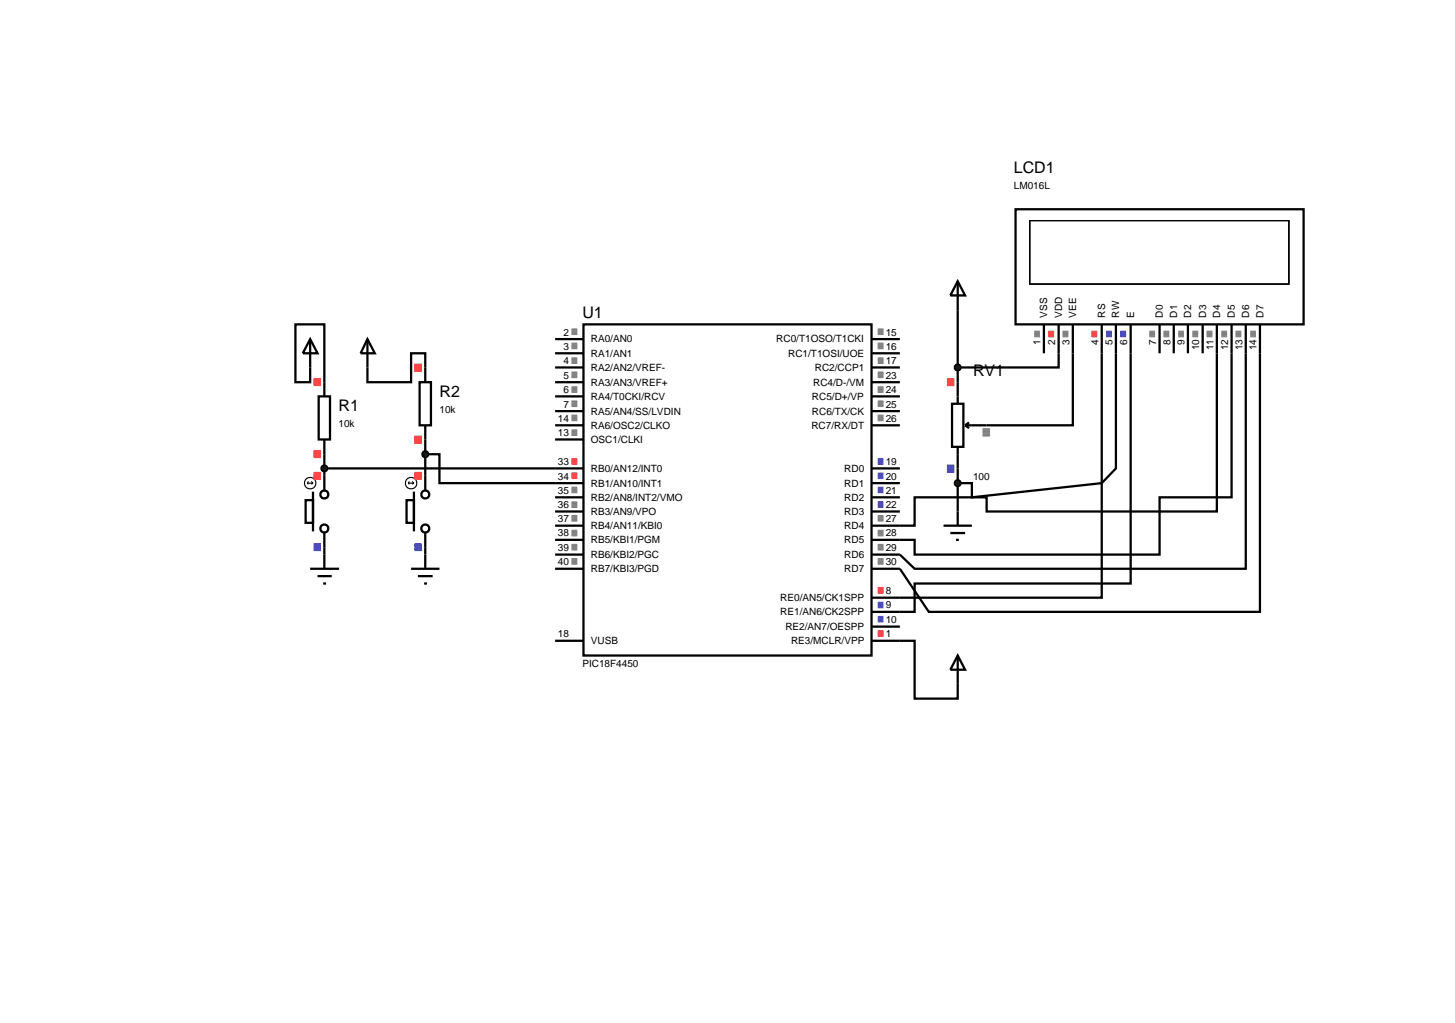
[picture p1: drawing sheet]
<svg xmlns="http://www.w3.org/2000/svg" width="257mm" height="180mm" viewBox="0 0 257 180" stroke-linecap="round" stroke-linejoin="round" font-family="sans-serif">
<g fill="none" stroke="#000" stroke-width=".4">
<path d="M179.1 36.9h50.8v20.3h-50.8zM97.9 59.8h5M102.9 57.2h50.8v58.4h-50.8zM153.7 59.8h5M168.9 49.6l1.3 2.5h-2.6zM168.9 49.6v21.6M184.1 57.2v5.1M186.7 57.2v7.6h-17.8M189.2 57.2v17.8h-19M194.3 57.2v48.2h-40.6M196.8 57.2v25.4l-2.5 2.6-22.9 2.5v-2.5h-2.5M199.4 57.2v45.7h-38.1v5h-7.6"/>
<path d="M204.5 57.2v5.1M207 57.2v5.1M209.5 57.2v5.1M212.1 57.2v5.1M214.6 57.2v33h-40.6v-2.5h-12.7v5h-7.6M217.2 57.2v30.5h-12.7v10.1h-43.2v-2.6h-7.6M219.7 57.2v43.1h-58.4l-2.6-2.5h-5M222.2 57.2v50.7h-58.4l-5.1-7.6h-5M54.7 64.8v2.6h-2.6v-10.2h5.1v12.7M56.2 69.9h2v7.6h-2zM57.2 77.5v8.9M64.8 64.8v2.6h7.7v-5.1h2.5v2.5"/>
<path d="M75 77.5v8.9M97.9 62.3h5M97.9 64.8h5M97.9 67.4h5M97.9 69.9h5M97.9 72.5h5M97.9 75h5M97.9 77.5h5M153.7 62.3h5M153.7 64.8h5M153.7 67.4h5M153.7 69.9h5"/>
<path d="M153.7 72.5h5M153.7 75h5M167.9 71.2h2v7.6h-2zM168.9 78.8v11.4M170.2 75l.7 .5M170.9 74.5l-.7 .5M53.9 88.2h1.3v4h-1.3zM55.2 86.7v7M57.2 94v3.8M57.2 82.6h45.7M71.7 88.2h1.3v4h-1.3zM73 86.7v7"/>
<path d="M75 80.1h2.5v5.1h25.4M75 94v3.8M97.9 87.7h5M97.9 90.2h5M97.9 92.7h5M97.9 95.2h5M97.9 97.8h5M153.7 82.6h5M153.7 85.2h5M153.7 87.7h5M153.7 90.2h5M97.9 100.3h5"/>
<path d="M97.9 113h5M153.7 113h7.6v10.2h7.6v-2.6M153.7 110.5h5"/>
<circle cx="57.2" cy="93.2" r=".7"/>
<circle cx="57.2" cy="87.2" r=".7"/>
<circle cx="75" cy="93.2" r=".7"/>
<circle cx="75" cy="87.2" r=".7"/>
</g>
<g fill="none" stroke="#808080" stroke-width=".18">
<path d="M100.8 58h1M100.8 58.1h1M100.8 58.2h1M100.8 58.3h1M100.8 58.4h1M100.8 58.5h1M100.8 58.6h1M100.8 58.7h1M100.8 58.8h1M100.8 58.9h1M100.8 59h1M154.8 58h1"/>
<path d="M154.8 58.1h1M154.8 58.2h1M154.8 58.3h1M154.8 58.4h1M154.8 58.5h1M154.8 58.6h1M154.8 58.7h1M154.8 58.8h1M154.8 58.9h1M154.8 59h1M182.4 58.4h1M182.4 58.5h1"/>
<path d="M182.4 58.6h1M182.4 58.7h1M182.4 58.8h1M182.4 58.9h1M182.4 59h1M182.4 59.1h1M182.4 59.2h1M182.4 59.3h1M182.4 59.4h1M187.4 58.4h1M187.4 58.5h1M187.4 58.6h1"/>
<path d="M187.4 58.7h1M187.4 58.8h1M187.4 58.9h1M187.4 59h1M187.4 59.1h1M187.4 59.2h1M187.4 59.3h1M187.4 59.4h1M202.7 58.4h1M202.7 58.5h1M202.7 58.6h1M202.7 58.7h1"/>
<path d="M202.7 58.8h1M202.7 58.9h1M202.7 59h1M202.7 59.1h1M202.7 59.2h1M202.7 59.3h1M202.7 59.4h1M205.2 58.4h1M205.2 58.5h1M205.2 58.6h1M205.2 58.7h1M205.2 58.8h1"/>
<path d="M205.2 58.9h1M205.2 59h1M205.2 59.1h1M205.2 59.2h1M205.2 59.3h1M205.2 59.4h1M207.8 58.4h1M207.8 58.5h1M207.8 58.6h1M207.8 58.7h1M207.8 58.8h1M207.8 58.9h1"/>
<path d="M207.8 59h1M207.8 59.1h1M207.8 59.2h1M207.8 59.3h1M207.8 59.4h1M210.3 58.4h1M210.3 58.5h1M210.3 58.6h1M210.3 58.7h1M210.3 58.8h1M210.3 58.9h1M210.3 59h1"/>
<path d="M210.3 59.1h1M210.3 59.2h1M210.3 59.3h1M210.3 59.4h1M212.8 58.4h1M212.8 58.5h1M212.8 58.6h1M212.8 58.7h1M212.8 58.8h1M212.8 58.9h1M212.8 59h1M212.8 59.1h1"/>
<path d="M212.8 59.2h1M212.8 59.3h1M212.8 59.4h1M215.4 58.4h1M215.4 58.5h1M215.4 58.6h1M215.4 58.7h1M215.4 58.8h1M215.4 58.9h1M215.4 59h1M215.4 59.1h1M215.4 59.2h1"/>
<path d="M215.4 59.3h1M215.4 59.4h1M217.9 58.4h1M217.9 58.5h1M217.9 58.6h1M217.9 58.7h1M217.9 58.8h1M217.9 58.9h1M217.9 59h1M217.9 59.1h1M217.9 59.2h1M217.9 59.3h1"/>
<path d="M217.9 59.4h1M220.5 58.4h1M220.5 58.5h1M220.5 58.6h1M220.5 58.7h1M220.5 58.8h1M220.5 58.9h1M220.5 59h1M220.5 59.1h1M220.5 59.2h1M220.5 59.3h1M220.5 59.4h1"/>
<path d="M100.8 60.5h1M100.8 60.6h1M100.8 60.7h1M100.8 60.8h1M100.8 60.9h1M100.8 61h1M100.8 61.1h1M100.8 61.2h1M100.8 61.3h1M100.8 61.4h1M100.8 61.5h1M100.8 63.1h1"/>
<path d="M100.8 63.2h1M100.8 63.3h1M100.8 63.4h1M100.8 63.5h1M100.8 63.6h1M100.8 63.7h1M100.8 63.8h1M100.8 63.9h1M100.8 64h1M100.8 64.1h1M100.8 65.6h1M100.8 65.7h1"/>
<path d="M100.8 65.8h1M100.8 65.9h1M100.8 66h1M100.8 66.1h1M100.8 66.2h1M100.8 66.3h1M100.8 66.4h1M100.8 66.5h1M100.8 66.6h1M100.8 68.2h1M100.8 68.3h1M100.8 68.4h1"/>
<path d="M100.8 68.5h1M100.8 68.6h1M100.8 68.7h1M100.8 68.8h1M100.8 68.9h1M100.8 69h1M100.8 69.1h1M100.8 69.2h1M100.8 70.7h1M100.8 70.8h1M100.8 70.9h1M100.8 71h1"/>
<path d="M100.8 71.1h1M100.8 71.2h1M100.8 71.3h1M100.8 71.4h1M100.8 71.5h1M100.8 71.6h1M100.8 71.7h1M100.8 73.2h1M100.8 73.3h1M100.8 73.4h1M100.8 73.5h1M100.8 73.6h1"/>
<path d="M100.8 73.7h1M100.8 73.8h1M100.8 73.9h1M100.8 74h1M100.8 74.1h1M100.8 74.2h1M100.8 75.8h1M100.8 75.9h1M100.8 76h1M100.8 76.1h1M100.8 76.2h1M100.8 76.3h1"/>
<path d="M100.8 76.4h1M100.8 76.5h1M100.8 76.6h1M100.8 76.7h1M100.8 76.8h1M154.8 60.5h1M154.8 60.6h1M154.8 60.7h1M154.8 60.8h1M154.8 60.9h1M154.8 61h1M154.8 61.1h1"/>
<path d="M154.8 61.2h1M154.8 61.3h1M154.8 61.4h1M154.8 61.5h1M154.8 63.1h1M154.8 63.2h1M154.8 63.3h1M154.8 63.4h1M154.8 63.5h1M154.8 63.6h1M154.8 63.7h1M154.8 63.8h1"/>
<path d="M154.8 63.9h1M154.8 64h1M154.8 64.1h1M154.8 65.6h1M154.8 65.7h1M154.8 65.8h1M154.8 65.9h1M154.8 66h1M154.8 66.1h1M154.8 66.2h1M154.8 66.3h1M154.8 66.4h1"/>
<path d="M154.8 66.5h1M154.8 66.6h1M154.8 68.2h1M154.8 68.3h1M154.8 68.4h1M154.8 68.5h1M154.8 68.6h1M154.8 68.7h1M154.8 68.8h1M154.8 68.9h1M154.8 69h1M154.8 69.1h1"/>
<path d="M154.8 69.2h1M154.8 70.7h1M154.8 70.8h1M154.8 70.9h1M154.8 71h1M154.8 71.1h1M154.8 71.2h1M154.8 71.3h1M154.8 71.4h1M154.8 71.5h1M154.8 71.6h1M154.8 71.7h1"/>
<path d="M154.8 73.2h1M154.8 73.3h1M154.8 73.4h1M154.8 73.5h1M154.8 73.6h1M154.8 73.7h1M154.8 73.8h1M154.8 73.9h1M154.8 74h1M154.8 74.1h1M154.8 74.2h1M173.3 75.8h1.3"/>
<path d="M173.3 75.9h1.3M173.3 76h1.3M173.3 76.1h1.3M173.3 76.2h1.3M173.3 76.3h1.3M173.3 76.4h1.3M173.3 76.5h1.3M173.3 76.6h1.3M173.3 76.7h1.3M173.3 76.8h1.3M173.3 75.6h1.3M173.3 75.7h1.3"/>
<path d="M173.3 76.9h1.3M100.8 85.9h1M100.8 86h1M100.8 86.1h1M100.8 86.2h1M100.8 86.3h1M100.8 86.4h1M100.8 86.5h1M100.8 86.6h1M100.8 86.7h1M100.8 86.8h1M100.8 86.9h1"/>
<path d="M100.8 88.5h1M100.8 88.6h1M100.8 88.7h1M100.8 88.8h1M100.8 88.9h1M100.8 89h1M100.8 89.1h1M100.8 89.2h1M100.8 89.3h1M100.8 89.4h1M100.8 89.5h1M100.8 90.9h1"/>
<path d="M100.8 91h1M100.8 91.1h1M100.8 91.2h1M100.8 91.3h1M100.8 91.4h1M100.8 91.5h1M100.8 91.6h1M100.8 91.7h1M100.8 91.8h1M100.8 91.9h1M100.8 93.5h1M100.8 93.6h1"/>
<path d="M100.8 93.7h1M100.8 93.8h1M100.8 93.9h1M100.8 94h1M100.8 94.1h1M100.8 94.2h1M100.8 94.3h1M100.8 94.4h1M100.8 94.5h1M100.8 96h1M100.8 96.1h1M100.8 96.2h1"/>
<path d="M100.8 96.3h1M100.8 96.4h1M100.8 96.5h1M100.8 96.6h1M100.8 96.7h1M100.8 96.8h1M100.8 96.9h1M100.8 97h1M100.8 98.5h1M100.8 98.6h1M100.8 98.7h1M100.8 98.8h1"/>
<path d="M100.8 98.9h1M100.8 99h1M100.8 99.1h1M100.8 99.2h1M100.8 99.3h1M100.8 99.4h1M100.8 99.5h1M154.8 90.9h1M154.8 91h1M154.8 91.1h1M154.8 91.2h1M154.8 91.3h1"/>
<path d="M154.8 91.4h1M154.8 91.5h1M154.8 91.6h1M154.8 91.7h1M154.8 91.8h1M154.8 91.9h1M154.8 93.5h1M154.8 93.6h1M154.8 93.7h1M154.8 93.8h1M154.8 93.9h1M154.8 94h1"/>
<path d="M154.8 94.1h1M154.8 94.2h1M154.8 94.3h1M154.8 94.4h1M154.8 94.5h1M154.8 96h1M154.8 96.1h1M154.8 96.2h1M154.8 96.3h1M154.8 96.4h1M154.8 96.5h1M154.8 96.6h1"/>
<path d="M154.8 96.7h1M154.8 96.8h1M154.8 96.9h1M154.8 97h1M154.8 98.5h1M154.8 98.6h1M154.8 98.7h1M154.8 98.8h1M154.8 98.9h1M154.8 99h1M154.8 99.1h1M154.8 99.2h1"/>
<path d="M154.8 99.3h1M154.8 99.4h1M154.8 99.5h1"/>
</g>
<g fill="none" stroke="#ff4040" stroke-width=".18">
<path d="M184.9 58.4h1M184.9 58.5h1M184.9 58.6h1M184.9 58.7h1M184.9 58.8h1M184.9 58.9h1M184.9 59h1M184.9 59.1h1M184.9 59.2h1M184.9 59.3h1M184.9 59.4h1M192.5 58.4h1"/>
<path d="M192.5 58.5h1M192.5 58.6h1M192.5 58.7h1M192.5 58.8h1M192.5 58.9h1M192.5 59h1M192.5 59.1h1M192.5 59.2h1M192.5 59.3h1M192.5 59.4h1M55.3 79.5h1.3M55.3 79.6h1.3"/>
<path d="M55.3 79.7h1.3M55.3 79.8h1.3M55.3 79.9h1.3M55.3 66.8h1.3M55.3 66.9h1.3M55.3 67h1.3M55.3 67.1h1.3M55.3 67.2h1.3M55.3 67.3h1.3M55.3 67.4h1.3M55.3 67.5h1.3M55.3 67.6h1.3"/>
<path d="M55.3 67.7h1.3M55.3 67.8h1.3M55.3 67.9h1.3M55.3 68h1.3M167 66.8h1.3M167 66.9h1.3M167 67h1.3M167 67.1h1.3M167 67.2h1.3M167 67.3h1.3M167 67.4h1.3M167 67.5h1.3"/>
<path d="M167 67.6h1.3M167 67.7h1.3M167 67.8h1.3M167 67.9h1.3M167 68h1.3M55.3 83.4h1.3M55.3 83.5h1.3M55.3 83.6h1.3M55.3 83.7h1.3M55.3 83.8h1.3M55.3 83.9h1.3M55.3 84h1.3"/>
<path d="M55.3 84.1h1.3M55.3 84.2h1.3M55.3 84.3h1.3M55.3 84.4h1.3M55.3 80h1.3M55.3 80.1h1.3M55.3 80.2h1.3M55.3 80.3h1.3M55.3 80.4h1.3M55.3 80.5h1.3M55.3 80.6h1.3M55.3 80.7h1.3"/>
<path d="M55.3 83.3h1.3M55.3 84.5h1.3M73.1 83.4h1.3M73.1 83.5h1.3M73.1 83.6h1.3M73.1 83.7h1.3M73.1 83.8h1.3M73.1 83.9h1.3M73.1 84h1.3M73.1 84.1h1.3M73.1 84.2h1.3M73.1 84.3h1.3"/>
<path d="M73.1 84.4h1.3M73.1 83.3h1.3M73.1 84.5h1.3M100.8 80.9h1M100.8 81h1M100.8 81.1h1M100.8 81.2h1M100.8 81.3h1M100.8 81.4h1M100.8 81.5h1M100.8 81.6h1M100.8 81.7h1"/>
<path d="M100.8 81.8h1M100.8 81.9h1M100.8 83.4h1M100.8 83.5h1M100.8 83.6h1M100.8 83.7h1M100.8 83.8h1M100.8 83.9h1M100.8 84h1M100.8 84.1h1M100.8 84.2h1M100.8 84.3h1"/>
<path d="M100.8 84.4h1M154.8 103.6h1M154.8 103.7h1M154.8 103.8h1M154.8 103.9h1M154.8 104h1M154.8 104.1h1M154.8 104.2h1M154.8 104.3h1M154.8 104.4h1M154.8 104.5h1M154.8 104.6h1"/>
<path d="M154.8 111.2h1M154.8 111.3h1M154.8 111.4h1M154.8 111.5h1M154.8 111.6h1M154.8 111.7h1M154.8 111.8h1M154.8 111.9h1M154.8 112h1M154.8 112.1h1M154.8 112.2h1"/>
</g>
<g fill="none" stroke="#4040ff" stroke-width=".18">
<path d="M195.1 58.4h1M195.1 58.5h1M195.1 58.6h1M195.1 58.7h1M195.1 58.8h1M195.1 58.9h1M195.1 59h1M195.1 59.1h1M195.1 59.2h1M195.1 59.3h1M195.1 59.4h1M197.6 58.4h1"/>
<path d="M197.6 58.5h1M197.6 58.6h1M197.6 58.7h1M197.6 58.8h1M197.6 58.9h1M197.6 59h1M197.6 59.1h1M197.6 59.2h1M197.6 59.3h1M197.6 59.4h1M55.3 95.9h1.3M55.3 96h1.3"/>
<path d="M55.3 96.1h1.3M55.3 96.2h1.3M55.3 96.3h1.3M55.3 96.4h1.3M55.3 96.5h1.3M55.3 96.6h1.3M55.3 96.7h1.3M55.3 96.8h1.3M55.3 96.9h1.3M55.3 97h1.3M55.3 97.1h1.3M73.1 95.9h1.3"/>
<path d="M73.1 96h1.3M73.1 96.1h1.3M73.1 96.2h1.3M73.1 96.3h1.3M73.1 96.4h1.3M73.1 96.5h1.3M73.1 96.6h1.3M73.1 96.7h1.3M73.1 96.8h1.3M73.1 96.9h1.3M73.1 97h1.3M73.1 97.1h1.3"/>
<path d="M154.8 80.9h1M154.8 81h1M154.8 81.1h1M154.8 81.2h1M154.8 81.3h1M154.8 81.4h1M154.8 81.5h1M154.8 81.6h1M154.8 81.7h1M154.8 81.8h1M154.8 81.9h1M154.8 83.4h1"/>
<path d="M154.8 83.5h1M154.8 83.6h1M154.8 83.7h1M154.8 83.8h1M154.8 83.9h1M154.8 84h1M154.8 84.1h1M154.8 84.2h1M154.8 84.3h1M154.8 84.4h1M154.8 85.9h1M154.8 86h1"/>
<path d="M154.8 86.1h1M154.8 86.2h1M154.8 86.3h1M154.8 86.4h1M154.8 86.5h1M154.8 86.6h1M154.8 86.7h1M154.8 86.8h1M154.8 86.9h1M154.8 88.5h1M154.8 88.6h1M154.8 88.7h1"/>
<path d="M154.8 88.8h1M154.8 88.9h1M154.8 89h1M154.8 89.1h1M154.8 89.2h1M154.8 89.3h1M154.8 89.4h1M154.8 89.5h1M167 82h1.3M167 82.1h1.3M167 82.2h1.3M167 82.3h1.3"/>
<path d="M167 82.4h1.3M167 82.5h1.3M167 82.6h1.3M167 82.7h1.3M167 82.8h1.3M167 82.9h1.3M167 83h1.3M167 83.1h1.3M167 83.2h1.3M167 83.3h1.3M154.8 106.2h1M154.8 106.3h1"/>
<path d="M154.8 106.4h1M154.8 106.5h1M154.8 106.6h1M154.8 106.7h1M154.8 106.8h1M154.8 106.9h1M154.8 107h1M154.8 107.1h1M154.8 107.2h1M154.8 108.7h1M154.8 108.8h1M154.8 108.9h1"/>
<path d="M154.8 109h1M154.8 109.1h1M154.8 109.2h1M154.8 109.3h1M154.8 109.4h1M154.8 109.5h1M154.8 109.6h1M154.8 109.7h1"/>
</g>
<g fill="none" stroke="#000" stroke-width=".2">
<path d="M181.6 38.9h45.7v11.2h-45.7zM54.2 85.2h1M54.2 85.2l.2 .2M54.4 84.9l-.2 .3M54.9 84.9l.3 .3M55.2 85.2l-.3 .2M72 85.2h1M72 85.2l.2 .2M72.2 84.9l-.2 .3M72.7 84.9l.3 .3M73 85.2l-.3 .2"/>
<circle cx="54.7" cy="85.2" r="1.01"/>
<circle cx="72.5" cy="85.2" r="1.01"/>
</g>
<path d="M168.5 64.5l.4-.2-.5 .5zM168.9 64.3l.4 .2 .1 .3zM169.4 64.8l-.1 .3-.4 .2zM168.4 64.8l.5 .5-.3-.1z" fill="#004000" stroke="#000" stroke-width=".4"/>
<path d="M168.4 64.8l.5-.5 .5 .5-.5 .5z" fill="#004000"/>
<path d="M166.4 92.7h5M167.6 94h2.6M168.6 95.2h.5M168.9 90.2v2.5" fill="none" stroke="#000" stroke-width=".4"/>
<path d="M168.6 84.8l.3-.1-.5 .5zM168.9 84.7l.4 .2 .1 .3zM169.4 85.2l-.1 .3-.4 .2zM168.4 85.2l.5 .5-.3-.1z" fill="#004000" stroke="#000" stroke-width=".4"/>
<path d="M168.4 85.2l.5-.5 .5 .5-.5 .5z" fill="#004000"/>
<path d="M54.7 59.8l1.3 2.5h-2.6zM54.7 59.8v5M64.8 59.8l1.3 2.5h-2.5zM64.8 59.8v5M74 67.4h2v7.6h-2zM75 64.8v2.6M75 75v2.5M168.9 115.6l1.3 2.5h-2.6zM168.9 115.6v5" fill="none" stroke="#000" stroke-width=".4"/>
<g fill="none" stroke="#ff4040" stroke-width=".18">
<path d="M73.1 76.9h1.3M73.1 77h1.3M73.1 77.1h1.3M73.1 77.2h1.3M73.1 77.3h1.3M73.1 77.4h1.3M73.1 77.5h1.3M73.1 77.6h1.3M73.1 77.7h1.3M73.1 77.8h1.3M73.1 77.9h1.3M73.1 78h1.3"/>
<path d="M73.1 78.1h1.3M73.1 78.2h1.3M73.1 64.2h1.3M73.1 64.3h1.3M73.1 64.4h1.3M73.1 64.5h1.3M73.1 64.6h1.3M73.1 64.7h1.3M73.1 64.8h1.3M73.1 64.9h1.3M73.1 65h1.3M73.1 65.1h1.3"/>
<path d="M73.1 65.2h1.3M73.1 65.3h1.3M73.1 65.4h1.3M73.1 65.5h1.3"/>
</g>
<g fill="#004000" stroke="#000" stroke-width=".4">
<path d="M56.8 82.3l.4-.2-.5 .5zM57.2 82.1l.4 .2 .1 .3zM57.2 83.1l.5-.5-.1 .3zM56.7 82.6l.5 .5-.3-.1z"/>
<path d="M74.6 79.8l.4-.2-.5 .5zM75 79.6l.3 .1 .2 .4zM75 80.6l.5-.5-.2 .4zM74.5 80.1l.5 .5-.4-.2z"/>
</g>
<g fill="#004000">
<path d="M56.7 82.6l.5-.5 .5 .5-.5 .5z"/>
<path d="M74.5 80.1l.5-.5 .5 .5-.5 .5z"/>
</g>
<path d="M57.2 97.8v2.5M75 97.8v2.5M54.7 100.3h5.1M56 101.6h2.5M57 102.9h.5M72.5 100.3h5M73.7 101.6h2.6M74.8 102.9h.5" fill="none" stroke="#000" stroke-width=".4"/>
<g font-size="2.8">
<text x="178.8" y="30.6">LCD1</text>
<text x="102.7" y="56.1">U1</text>
<text x="77.5" y="70">R2</text>
<text x="171.6" y="66.3">RV1</text>
<text x="59.7" y="72.5">R1</text>
</g>
<g font-size="1.8">
<text x="178.8" y="33.4">LM016L</text>
<text x="99.4" y="59.2">2</text>
<text x="156.2" y="59.2">15</text>
<text x="184.7" y="56" transform="rotate(-90 184.7 56)">VSS</text>
<text x="187.3" y="56" transform="rotate(-90 187.3 56)">VDD</text>
<text x="189.8" y="56" transform="rotate(-90 189.8 56)">VEE</text>
<text x="194.9" y="56" transform="rotate(-90 194.9 56)">RS</text>
<text x="197.4" y="56" transform="rotate(-90 197.4 56)">RW</text>
<text x="200" y="56" transform="rotate(-90 200 56)">E</text>
<text x="205.1" y="56" transform="rotate(-90 205.1 56)">D0</text>
<text x="207.6" y="56" transform="rotate(-90 207.6 56)">D1</text>
<text x="210.1" y="56" transform="rotate(-90 210.1 56)">D2</text>
<text x="212.7" y="56" transform="rotate(-90 212.7 56)">D3</text>
<text x="215.2" y="56" transform="rotate(-90 215.2 56)">D4</text>
<text x="217.8" y="56" transform="rotate(-90 217.8 56)">D5</text>
<text x="220.3" y="56" transform="rotate(-90 220.3 56)">D6</text>
<text x="222.8" y="56" transform="rotate(-90 222.8 56)">D7</text>
<text x="99.4" y="61.7">3</text>
<text x="99.4" y="64.2">4</text>
<text x="104.2" y="60.4">RA0/AN0</text>
<text x="104.2" y="62.9">RA1/AN1</text>
<text x="104.2" y="65.4">RA2/AN2/VREF-</text>
<text x="136.9" y="60.4">RC0/T1OSO/T1CKI</text>
<text x="139" y="62.9">RC1/T1OSI/UOE</text>
<text x="143.7" y="65.4">RC2/CCP1</text>
<text x="156.2" y="61.7">16</text>
<text x="156.2" y="64.2">17</text>
<text x="183.5" y="60.8" transform="rotate(-90 183.5 60.8)">1</text>
<text x="186.1" y="60.8" transform="rotate(-90 186.1 60.8)">2</text>
<text x="188.6" y="60.8" transform="rotate(-90 188.6 60.8)">3</text>
<text x="193.7" y="60.8" transform="rotate(-90 193.7 60.8)">4</text>
<text x="196.2" y="60.8" transform="rotate(-90 196.2 60.8)">5</text>
<text x="198.8" y="60.8" transform="rotate(-90 198.8 60.8)">6</text>
<text x="203.9" y="60.8" transform="rotate(-90 203.9 60.8)">7</text>
<text x="206.4" y="60.8" transform="rotate(-90 206.4 60.8)">8</text>
<text x="208.9" y="60.8" transform="rotate(-90 208.9 60.8)">9</text>
<text x="211.5" y="61.8" transform="rotate(-90 211.5 61.8)">10</text>
<text x="214" y="61.8" transform="rotate(-90 214 61.8)">11</text>
<text x="216.6" y="61.8" transform="rotate(-90 216.6 61.8)">12</text>
<text x="219.1" y="61.8" transform="rotate(-90 219.1 61.8)">13</text>
<text x="221.6" y="61.8" transform="rotate(-90 221.6 61.8)">14</text>
<text x="99.4" y="66.8">5</text>
<text x="99.4" y="69.3">6</text>
<text x="99.4" y="71.9">7</text>
<text x="104.2" y="68">RA3/AN3/VREF+</text>
<text x="104.2" y="70.5">RA4/T0CKI/RCV</text>
<text x="143.2" y="70.5">RC5/D+/VP</text>
<text x="143.4" y="68">RC4/D-/VM</text>
<text x="156.2" y="66.8">23</text>
<text x="156.2" y="69.3">24</text>
<text x="156.2" y="71.9">25</text>
<text x="59.7" y="75.3">10k</text>
<text x="77.5" y="72.8">10k</text>
<text x="98.4" y="74.4">14</text>
<text x="98.4" y="76.9">13</text>
<text x="104.2" y="73.1">RA5/AN4/SS/LVDIN</text>
<text x="104.2" y="75.6">RA6/OSC2/CLKO</text>
<text x="143.1" y="75.6">RC7/RX/DT</text>
<text x="143.2" y="73.1">RC6/TX/CK</text>
<text x="156.2" y="74.4">26</text>
<text x="98.4" y="82">33</text>
<text x="104.2" y="78.1">OSC1/CLKI</text>
<text x="104.2" y="83.2">RB0/AN12/INT0</text>
<text x="148.9" y="83.2">RD0</text>
<text x="156.2" y="82">19</text>
<text x="98.4" y="84.6">34</text>
<text x="98.4" y="87.1">35</text>
<text x="98.4" y="89.6">36</text>
<text x="104.2" y="85.8">RB1/AN10/INT1</text>
<text x="104.2" y="88.3">RB2/AN8/INT2/VMO</text>
<text x="148.9" y="85.8">RD1</text>
<text x="148.9" y="88.3">RD2</text>
<text x="156.2" y="84.6">20</text>
<text x="156.2" y="87.1">21</text>
<text x="156.2" y="89.6">22</text>
<text x="171.6" y="84.6">100</text>
<text x="98.4" y="92.1">37</text>
<text x="98.4" y="94.6">38</text>
<text x="104.2" y="90.8">RB3/AN9/VPO</text>
<text x="104.2" y="93.3">RB4/AN11/KBI0</text>
<text x="104.2" y="95.8">RB5/KBI1/PGM</text>
<text x="148.9" y="90.8">RD3</text>
<text x="148.9" y="93.3">RD4</text>
<text x="148.9" y="95.8">RD5</text>
<text x="156.2" y="92.1">27</text>
<text x="156.2" y="94.6">28</text>
<text x="98.4" y="97.2">39</text>
<text x="98.4" y="99.7">40</text>
<text x="104.2" y="98.4">RB6/KBI2/PGC</text>
<text x="104.2" y="100.9">RB7/KBI3/PGD</text>
<text x="148.9" y="98.4">RD6</text>
<text x="148.9" y="100.9">RD7</text>
<text x="156.2" y="97.2">29</text>
<text x="156.2" y="99.7">30</text>
<text x="137.6" y="106">RE0/AN5/CK1SPP</text>
<text x="156.2" y="104.8">8</text>
<text x="156.2" y="107.3">9</text>
<text x="98.4" y="112.4">18</text>
<text x="104.2" y="113.6">VUSB</text>
<text x="137.6" y="108.5">RE1/AN6/CK2SPP</text>
<text x="138.5" y="111.1">RE2/AN7/OESPP</text>
<text x="139.5" y="113.6">RE3/MCLR/VPP</text>
<text x="156.2" y="109.9">10</text>
<text x="156.2" y="112.4">1</text>
<text x="102.7" y="117.6">PIC18F4450</text>
</g>
</svg>
